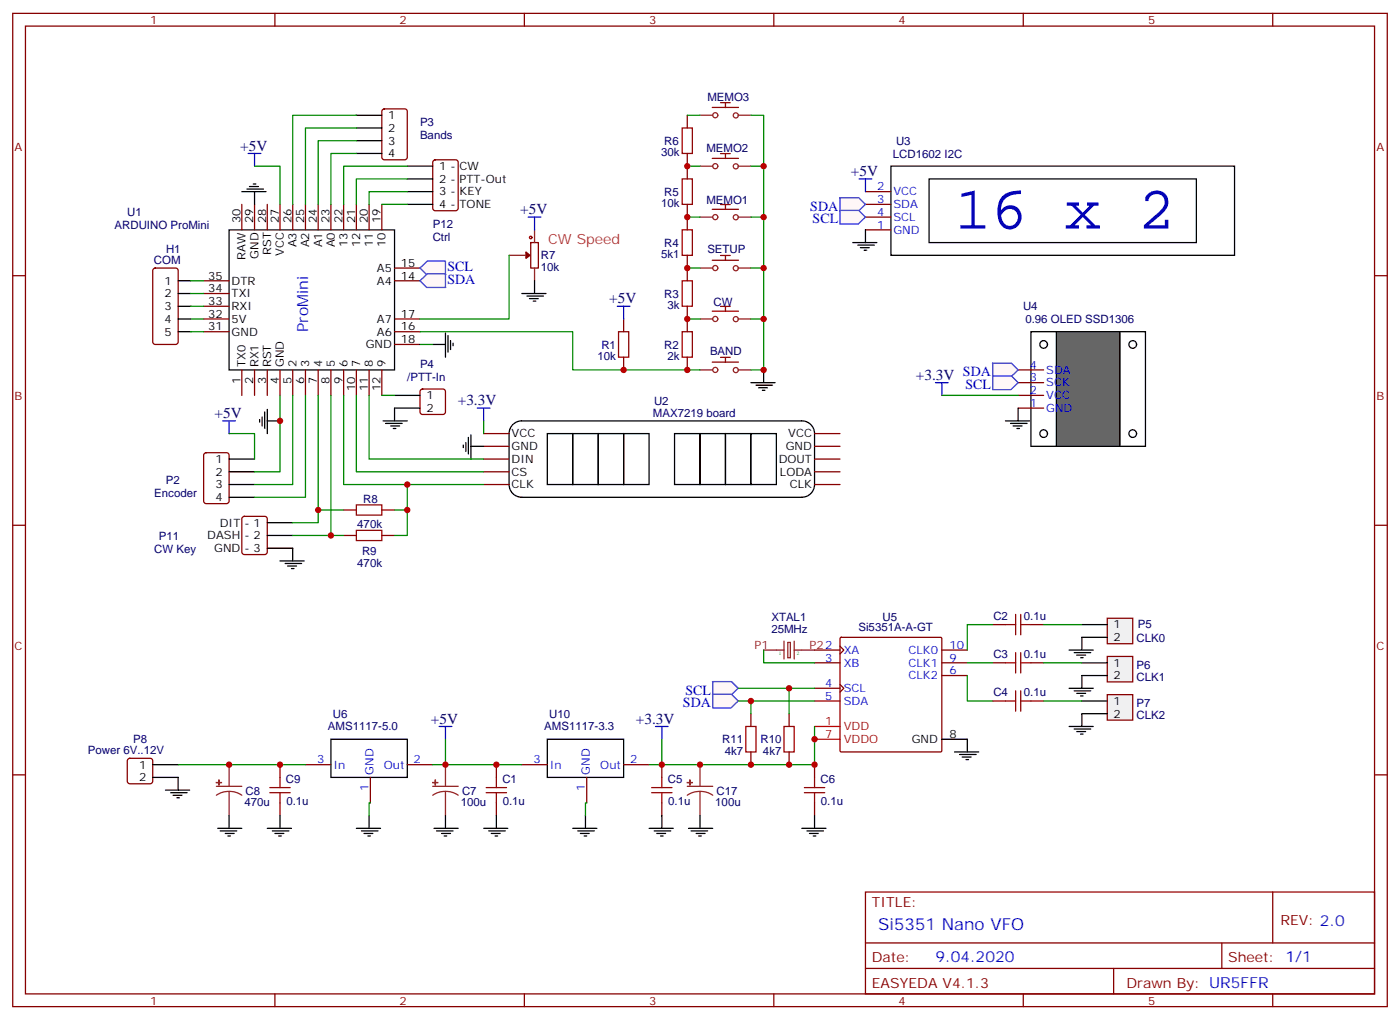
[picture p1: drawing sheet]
<svg xmlns="http://www.w3.org/2000/svg" width="388mm" height="283mm" viewBox="0 0 388 283" stroke-linecap="round" stroke-linejoin="round" font-family="sans-serif">
<g fill="none" stroke="#870000" stroke-width=".35">
<path d="M3.5 3.7h381v275.2h-381zM7.1 7.2h373.9v268.1h-373.9zM76.2 3.7v3.5M145.3 3.7v3.5M214.5 3.7v3.5M283.6 3.7v3.5M352.8 3.7v3.5M3.5 76.4h3.6M381 76.4h3.5M3.5 145.5h3.6M381 145.5h3.5M275.2 173h3.5"/>
<path d="M285.8 173h3.5M275.2 183.6h3.5M275.2 194.2h3.5M285.8 183.6h3.5M285.8 194.2h3.5M3.5 214.7h3.6M183.4 211.8v3.6M381 214.7h3.5M183.4 222.4v3.6M239.9 247.1h141.1v28.2h-141.1zM352.8 247.1v14.1M76.2 275.3v3.6"/>
<path d="M145.3 275.3v3.6M214.5 275.3v3.6M239.9 261.2h141.1M239.9 268.3h141.1M283.6 275.3v3.6M308.7 268.3v7M338.7 261.2v7.1M352.8 275.3v3.6"/>
</g>
<g fill="none" stroke="#a10000" stroke-width=".35">
<path d="M278.7 173h2.8M281.5 170.2v5.7M282.9 173h2.9M282.9 170.2v5.7M278.7 183.6h2.8M278.7 194.2h2.8M281.5 180.8v5.6M281.5 191.4v5.6M282.9 180.8v5.6M282.9 191.4v5.6M282.9 183.6h2.9M282.9 194.2h2.9"/>
<path d="M180.6 219.6h5.7M180.6 218.2h5.7M183.4 215.4v2.8M183.4 219.6v2.8"/>
</g>
<path d="M217.3 177.6v5M218.4 178h.7v4.2h-.7zM220.1 177.6v5M211.7 180.1h5.6M220.1 180.1h5.7" fill="none" stroke="#8c2424" stroke-width=".35"/>
<path d="M306.9 171.3h7.1v7h-7.1z" fill="#f0f0f0" stroke="#870000" stroke-width=".35"/>
<path d="M299.9 173h7M299.9 176.6h7" fill="none" stroke="#000" stroke-width=".35"/>
<path d="M306.9 181.9h7.1v7h-7.1z" fill="#f0f0f0" stroke="#870000" stroke-width=".35"/>
<path d="M299.9 183.6h7M299.9 187.1h7" fill="none" stroke="#000" stroke-width=".35"/>
<path d="M306.9 192.4h7.1v7.1h-7.1z" fill="#f0f0f0" stroke="#870000" stroke-width=".35"/>
<g fill="none" stroke="#000" stroke-width=".35">
<path d="M98.8 31.9h7M98.8 35.5h7M98.8 39h7M98.8 42.5h7M112.9 46h7M112.9 49.6h7M112.9 53.1h7M112.9 56.6h7M246.9 46h95.3v24.7h-95.3zM257.5 49.6h74.1v17.6h-74.1zM63.5 63.7h45.9v38.8h-45.9zM285.8 91.9h31.7v31.7h-31.7z"/>
<path d="M109.4 109.5h7M109.4 113.1h7M142.1 117.6a3.5 3.5 0 0 1 2.5-1h77.6a3.5 3.5 0 0 1 3.6 3.5v14.1a3.5 3.5 0 0 1-3.6 3.6h-77.6a3.5 3.5 0 0 1-3.5-3.6v-14.1a3.5 3.5 0 0 1 1-2.5zM63.5 127.2h7.1M63.5 130.7h7.1M63.5 134.2h7.1M63.5 137.8h7.1M151.7 120.1h7v14.1h-7zM158.7 120.1h7.1v14.1h-7.1zM165.8 120.1h7.1v14.1h-7.1zM172.9 120.1h7v14.1h-7zM187 120.1h7v14.1h-7z"/>
<path d="M194 120.1h7.1v14.1h-7.1zM201.1 120.1h7v14.1h-7zM208.1 120.1h7.1v14.1h-7.1zM74.1 151.9h7M74.1 144.8h7M74.1 148.3h7M299.9 194.2h7M299.9 197.7h7M261.1 204.8h7"/>
</g>
<g fill="none" stroke="#870000" stroke-width=".35">
<path d="M106.1 30.4l.4-.2h5.7l.6 .4 .1 13-.5 .6-5.9 .1-.6-.5-.1-12.9zM190.5 31.9v3.6M67 56.6v7.1M70.6 56.6v7.1M74.1 56.6v7.1M77.6 56.6v7.1M81.1 56.6v7.1M84.7 56.6v7.1M88.2 56.6v7.1M91.7 56.6v7.1M95.2 56.6v7.1M98.8 56.6v7.1"/>
<path d="M102.3 56.6v7.1M105.8 56.6v7.1M120.2 44.5l.4-.2h5.7l.6 .4 .1 13-.5 .6-5.9 .1-.6-.5-.1-12.9zM190.5 42.5v7.1M190.5 56.6v7.1M239.9 53.1h7M239.9 56.6h7M56.4 77.8h7.1M109.4 77.8h7M109.4 74.3h7M147.1 67.2h2.1v7.1l-2.1-.1zM190.5 70.7v7.1"/>
<path d="M239.9 63.7h7M239.9 60.1h7M56.4 91.9h7.1M56.4 88.4h7.1M56.4 81.3h7.1M56.4 84.8h7.1M109.4 95.4h7M109.4 91.9h7M109.4 88.4h7M172.9 88.4v3.5M172.9 99v3.5M190.5 84.8v7.1"/>
<path d="M190.5 99v3.5M67 102.5v7M70.6 102.5v7M74.1 102.5v7M77.6 102.5v7M81.1 102.5v7M84.7 102.5v7M88.2 102.5v7M91.7 102.5v7M95.2 102.5v7M98.8 102.5v7M102.3 102.5v7"/>
<path d="M105.8 102.5v7M116.7 108l.4-.2h5.7l.5 .2 .2 .5v5.6l-.3 .5-.4 .2h-5.7l-.5-.2-.2-.5v-5.6zM56.7 125.6l.4-.2h5.7l.6 .4 .1 13-.5 .7h-5.9l-.6-.4-.1-13zM134.1 120.1h7M134.1 123.6h7M134.1 127.2h7M134.1 130.7h7M134.1 134.2h7M225.8 120.1h7M225.8 123.6h7M225.8 127.2h7M225.8 130.7h7"/>
<path d="M225.8 134.2h7M67.3 143.3l.4-.2h5.7l.6 .4 .1 9.4-.5 .7h-5.9l-.6-.4-.1-9.4zM95.2 141.3h3.6M95.2 148.3h3.6M105.8 141.3h3.6M105.8 148.3h3.6M232.8 179l1.1 1.1-1.1 1.1M232.9 176.7l.3-.1h27.5l.3 .1 .1 31.3-.2 .3h-27.7l-.3-.2zM225.8 180.1h7M225.8 183.6h7M225.8 190.7h7M225.8 194.2h7"/>
<path d="M232.8 189.6l1.1 1.1-1.1 1M261.1 180.1h7M261.1 183.6h7M261.1 187.1h7M225.8 211.8v3.6M225.8 222.4v3.6"/>
</g>
<path d="M225.8 201.3h7M225.8 204.8h7" fill="none" stroke="#f00" stroke-width=".35"/>
<g fill="#8c2424" stroke="#8c2424" stroke-width=".35">
<path d="M190.5 216.8h1.4z"/>
<path d="M191.2 216.1v1.4z"/>
</g>
<g fill="none" stroke="#8c2424" stroke-width=".35">
<path d="M194 31.9h3.6M204.6 31.9h3.5M194 46h3.6M204.6 46h3.5M141.1 70.7h4.6M148.2 63.7v3.5M148.2 74.3v3.5M194 74.3h3.6M194 60.1h3.6M204.6 74.3h3.5M204.6 60.1h3.5M194 88.4h3.6"/>
<path d="M204.6 88.4h3.5M194 102.5h3.6M204.6 102.5h3.5M190.5 217.8h7.1M194 219.3l1.9 .2 1.7 .8M194 219.3l-1.8 .2-1.7 .8M194 211.8v6M194 219.3v6.7"/>
<circle cx="198.3" cy="31.9" r=".71"/>
<circle cx="204" cy="32" r=".71"/>
<circle cx="198.3" cy="46" r=".71"/>
<circle cx="204" cy="46.1" r=".71"/>
<circle cx="198.3" cy="60.1" r=".71"/>
<circle cx="198.3" cy="74.3" r=".71"/>
<circle cx="204" cy="74.3" r=".71"/>
<circle cx="204" cy="60.2" r=".71"/>
<circle cx="198.3" cy="88.4" r=".71"/>
<circle cx="204" cy="88.4" r=".71"/>
<circle cx="198.3" cy="102.5" r=".71"/>
<circle cx="204" cy="102.5" r=".71"/>
</g>
<g fill="none" stroke="#a10000" stroke-width=".35">
<path d="M189.1 35.5h2.8v7h-2.8zM189.1 49.6h2.8v7h-2.8zM189.1 77.8h2.8v7h-2.8zM189.1 63.7h2.8v7h-2.8zM171.4 91.9h2.9v7.1h-2.9zM189.1 91.9h2.8v7.1h-2.8zM98.8 139.9h7v2.8h-7zM98.8 146.9h7v2.9h-7zM223 219.6h5.6M223 218.2h5.6M225.8 215.4v2.8M225.8 219.6v2.8"/>
<circle cx="147.1" cy="65.8" r=".35"/>
</g>
<path d="M145.8 69.8l1.1 1-1.1 .8z" fill="#870000" stroke="#870000" stroke-width=".35"/>
<g fill="none" stroke="#900" stroke-width=".35">
<path d="M197.4 29.8h7.3M199.7 28.4h2.7M201.1 28.5v1.3M197.4 43.9h7.3M197.4 58h7.3M199.7 42.6h2.7M199.7 56.7h2.7M201.1 42.6v1.3M201.1 56.7v1.3M197.4 72.1h7.3M199.7 70.8h2.7M201.1 70.8v1.3"/>
<path d="M197.4 86.2h7.3M199.7 99h2.7M199.7 84.9h2.7M201.1 84.9v1.4M201.1 99v1.4M197.4 100.3h7.3"/>
</g>
<path d="M292.8 91.9h17.6v31.7h-17.6z" fill="#666" stroke="#000" stroke-width=".35"/>
<g fill="none" stroke="#000" stroke-width=".35">
<path d="M67 53.1h6.7M68.4 52.4h4.6M69.1 51.7h2.5M70.2 51h.7M70.6 53.1v3.5M49.4 77.8h3.5M49.4 81.3h3.5M49.4 84.8h3.5M49.4 88.4h3.5M49.4 91.9h3.5M119.9 95.4h3.6M123.5 92.3v6.7"/>
<path d="M124.2 93v4.5M124.9 94.4v2.4M125.6 95.1v.7M72 116.2v.7M72.7 115.5v2.5M73.4 114.1v4.6M74.1 116.6h3.5M74.1 113.4v6.7M106.2 116.6h6.7M106.9 117.3h4.6M108.3 118h2.5M109 118.7h.7"/>
<path d="M109.4 113.1v3.5M299.9 176.6v3.5M296.3 180.1h6.7M296.3 190.7h6.7M297.7 180.8h4.6M297.7 191.4h4.6M298.4 181.5h2.5M298.4 192.1h2.5M299.5 182.2h.7M299.5 192.8h.7M299.9 187.1v3.6M299.9 197.7v3.6"/>
<path d="M42.3 211.8h7.1M42.3 215.4h7.1M91.7 204.8h21.2v10.6h-21.2zM151.7 204.8h21.2v10.6h-21.2zM264.6 208.3h6.7M266 209h4.6M266.7 209.7h2.5M267.8 210.4h.7M268.1 204.8v3.5M296.3 201.3h6.7M297.7 202h4.6M298.4 202.7h2.5"/>
<path d="M299.5 203.4h.7M179.9 229.5h6.7M181.3 230.2h4.6M182 230.9h2.5M183.1 231.6h.7M183.4 226v3.5M190.9 229.5h6.7M191.6 230.2h4.5M193 230.9h2.4M193.7 231.6h.7M194 226v3.5M222.2 229.5h6.8"/>
<path d="M223.7 230.2h4.5M224.4 230.9h2.4M225.4 231.6h.7M225.8 226v3.5"/>
<circle cx="289.3" cy="95.4" r="1.06"/>
<circle cx="314" cy="95.4" r="1.06"/>
<circle cx="289.3" cy="120.1" r="1.06"/>
<circle cx="314" cy="120.1" r="1.06"/>
</g>
<g fill="none" stroke="#870000" stroke-width=".35">
<path d="M42.6 74.5l.4-.2h5.7l.6 .4 .1 20-.5 .7h-5.9l-.6-.4-.1-20zM282.2 113.1h7.1M282.2 109.5h7.1M282.2 106h7.1M282.2 102.5h7.1M208.1 197.7v3.6M218.7 197.7v3.6M35.5 210.3l.5-.2h5.6l.5 .2 .2 .5v5.6l-.2 .5-.5 .2h-5.6l-.5-.2-.2-.5v-5.6zM77.6 211.8v3.6M84.7 211.8h7M102.7 215.4v7M112.9 211.8h7"/>
<path d="M137.6 211.8v3.6M144.6 211.8h7.1M162.6 215.4v7M172.9 211.8h7M208.1 208.3v3.5M218.7 208.3v3.5M77.6 222.4v3.6M137.6 222.4v3.6"/>
</g>
<g fill="#8c2424" stroke="#8c2424" stroke-width=".35">
<path d="M119.9 216.8h1.5z"/>
<path d="M120.6 216.1l.1 1.4z"/>
<path d="M60 216.8h1.4z"/>
<path d="M60.7 216.1v1.4z"/>
</g>
<path d="M60 217.8h7M63.5 219.3l1.9 .2 1.6 .8M63.5 219.3l-1.9 .2-1.6 .8M63.5 211.8v6M63.5 219.3v6.7M119.9 217.8h7.1M123.5 219.3l1.8 .2 1.7 .8M123.5 219.3l-1.9 .2-1.7 .8M123.5 211.8v6M123.5 219.3v6.7" fill="none" stroke="#8c2424" stroke-width=".35"/>
<path d="M74.8 219.6h5.6M74.8 218.2h5.6M77.6 215.4v2.8M77.6 219.6v2.8M134.8 219.6h5.6M134.8 218.2h5.6M137.6 215.4v2.8M137.6 219.6v2.8M206.7 201.3h2.8v7h-2.8zM217.3 201.3h2.8v7h-2.8z" fill="none" stroke="#a10000" stroke-width=".35"/>
<path d="M68.8 42.5h3.5M70.6 42.5v3.5M61.7 116.6h3.6M63.5 116.6v3.5" fill="none" stroke="#00f" stroke-width=".35"/>
<g fill="#fff7f7" stroke="#420aff" stroke-width=".35">
<path d="M197.5 188.8h5.3l1.8 1.9-2 1.9h-5z"/>
<path d="M197.5 192.4h5.3l1.8 1.8-2 1.9h-5z"/>
<path d="M116.4 74.3l2-2h5.1l.1 3.8h-5.3z"/>
<path d="M116.4 77.8l2-2h5.1l.1 3.8h-5.3z"/>
</g>
<path d="M146.4 60.1h3.5M148.2 60.1v3.6M171.1 84.8h3.5M172.9 84.8v3.6M132.3 113.1h3.5M134.1 113.1v3.5" fill="none" stroke="#00f" stroke-width=".35"/>
<g fill="none" stroke="#000" stroke-width=".35">
<path d="M148.2 77.8v3.5M144.6 81.3h6.7M146 82h4.6M146.8 82.7h2.4M147.8 83.4h.7M208.1 106h6.7M209.5 106.7h4.6M210.3 107.4h2.4M211.3 108.1h.7M211.7 102.5v3.5M128.4 123.3v.7M129.1 122.6v2.5"/>
<path d="M129.8 121.2v4.6M130.5 123.6h3.6M130.5 120.5v6.7M77.6 155.4h6.7M79 156.1h4.6M79.7 156.8h2.5M80.8 157.5h.7M81.1 151.9v3.5"/>
</g>
<g fill="#fff7f7" stroke="#420aff" stroke-width=".35">
<path d="M232.7 54.8h5.3l1.9 1.8-2 2h-5.1z"/>
<path d="M232.7 58.3h5.3l1.9 1.8-2 2h-5.1z"/>
</g>
<path d="M236.4 67.2h6.7M237.8 67.9h4.6M238.5 68.6h2.4M239.5 69.3h.7M239.9 63.7v3.5" fill="none" stroke="#000" stroke-width=".35"/>
<g fill="#fff7f7" stroke="#420aff" stroke-width=".35">
<path d="M275.1 100.6h5.3l1.8 1.9-2 1.9h-5z"/>
<path d="M275.1 104.2h5.3l1.8 1.8-2 2h-5z"/>
</g>
<g fill="none" stroke="#000" stroke-width=".35">
<path d="M278.7 116.6h6.7M280.1 117.3h4.6M280.8 118h2.5M281.9 118.7h.7M282.2 113.1v3.5M45.9 218.9h6.7M47.3 219.6h4.6M49.4 215.4v3.5M48 220.3h2.4M49 221h.7M60.3 229.5h6.7M61 230.2h4.6"/>
<path d="M62.4 230.9h2.5M63.1 231.6h.8M63.5 226v3.5M74.1 229.5h6.7M75.5 230.2h4.6M76.2 230.9h2.5M77.3 231.6h.7M77.6 226v3.5M98.8 229.5h6.7M100.2 230.2h4.6M100.9 230.9h2.5M102 231.6h.7"/>
<path d="M102.3 226v3.5M120.3 229.5h6.7M121 230.2h4.6M122.4 230.9h2.5M123.1 231.6h.7M123.5 226v3.5M134.1 229.5h6.7M135.5 230.2h4.6M136.2 230.9h2.4M137.2 231.6h.7M137.6 226v3.5M158.7 229.5h6.8"/>
<path d="M160.2 230.2h4.5M160.9 230.9h2.4M161.9 231.6h.7M162.3 226v3.5"/>
</g>
<path d="M238.1 49.6h3.6M239.9 49.6v3.5M259.3 106h3.5M261.1 106v3.5M121.7 201.3h3.5M123.5 201.3v3.5M181.7 201.3h3.5M183.4 201.3v3.5" fill="none" stroke="#00f" stroke-width=".35"/>
<g fill="none" stroke="#008700" stroke-width=".35">
<path d="M98.8 39h-10.6v17.6M98.8 31.9h-17.7v24.7M98.8 35.5h-14.1v21.1M190.5 31.9h3.5M208.1 31.9h3.6v70.6h-3.6M70.6 46h7v10.6M98.8 42.5h-7.1v14.1M105.8 56.6h7.1M112.9 53.1h-10.6v3.5M112.9 49.6h-14.1v7M112.9 46h-17.7v10.6M190.5 46h3.5"/>
<path d="M208.1 46h3.6M52.9 77.8h3.5M141.1 70.7v17.7h-24.7M190.5 74.3h3.5M190.5 60.1h3.5M208.1 74.3h3.6M208.1 60.1h3.6M52.9 91.9h3.5M52.9 84.8h3.5M52.9 81.3h3.5M52.9 88.4h3.5M116.4 91.9h42.3v10.6h35.3"/>
<path d="M116.4 95.4h3.5M190.5 88.4h3.5M208.1 88.4h3.6M77.6 109.5v21.2h-7M81.1 109.5v24.7h-10.5M84.7 109.5v28.3h-14.1M88.2 109.5v35.3h-7.1M91.7 109.5v38.8h-10.6M95.2 109.5v24.7h38.9M98.8 109.5v21.2h35.3M102.3 109.5v17.7h31.8M105.8 109.5h3.6"/>
<path d="M134.1 116.6v3.5M261.1 109.5h21.1M63.5 120.1h7.1v7.1M112.9 134.2v14.1h-3.5M88.2 141.3h7M91.7 148.3h3.5M109.4 141.3h3.5M275.2 173h-7.1v7.1M289.3 173h10.6M204.6 194.2h21.2M204.6 190.7h21.2M208.1 194.2v3.5"/>
<path d="M211.7 180.1v3.5h14.1M218.7 190.7v7M268.1 187.1v7.1h7.1M268.1 183.6h7.1M289.3 183.6h10.6M289.3 194.2h10.6M49.4 211.8h35.3M119.9 211.8h24.7M123.5 204.8v7M183.4 204.8v7M225.8 201.3v10.5h-45.9M102.7 222.4h-.4v3.6"/>
<path d="M162.6 222.4h-.3v3.6"/>
</g>
<g fill="#c00">
<circle cx="211.7" cy="60.1" r=".88"/>
<circle cx="211.7" cy="88.4" r=".88"/>
<circle cx="211.7" cy="102.5" r=".88"/>
<circle cx="172.9" cy="102.5" r=".88"/>
<circle cx="112.9" cy="141.3" r=".88"/>
<circle cx="88.2" cy="141.3" r=".88"/>
<circle cx="225.8" cy="204.8" r=".88"/>
<circle cx="183.4" cy="211.8" r=".88"/>
<circle cx="77.6" cy="116.6" r=".88"/>
<circle cx="91.7" cy="148.3" r=".88"/>
<circle cx="112.9" cy="134.2" r=".88"/>
<circle cx="190.5" cy="60.1" r=".88"/>
<circle cx="190.5" cy="88.4" r=".88"/>
<circle cx="190.5" cy="74.3" r=".88"/>
<circle cx="190.5" cy="46" r=".88"/>
<circle cx="190.5" cy="102.5" r=".88"/>
<circle cx="211.7" cy="74.3" r=".88"/>
<circle cx="211.7" cy="46" r=".88"/>
<circle cx="123.5" cy="211.8" r=".88"/>
<circle cx="137.6" cy="211.8" r=".88"/>
<circle cx="63.5" cy="211.8" r=".88"/>
<circle cx="77.6" cy="211.8" r=".88"/>
<circle cx="225.8" cy="211.8" r=".88"/>
<circle cx="218.7" cy="211.8" r=".88"/>
<circle cx="208.1" cy="211.8" r=".88"/>
<circle cx="194" cy="211.8" r=".88"/>
<circle cx="208.1" cy="194.2" r=".88"/>
<circle cx="218.7" cy="190.7" r=".88"/>
</g>
<text font-size="16.9" fill="#00f" x="264.6" y="63.3">16 x 2</text>
<text font-size="4.6" fill="#00f" x="243.4" y="257.7">Si5351 Nano VFO</text>
<g font-size="4.2" fill="#000080">
<text x="66.5" y="41.7">+5V</text>
<text x="235.9" y="48.8">+5V</text>
<text x="144.2" y="59.4">+5V</text>
<text x="168.9" y="84.1">+5V</text>
<text x="253.9" y="105.2">+3.3V</text>
<text x="126.9" y="112.3">+3.3V</text>
<text x="59.5" y="115.8">+5V</text>
<text x="119.5" y="200.5">+5V</text>
<text x="176.3" y="200.5">+3.3V</text>
</g>
<g font-size="4.2" fill="#00f">
<text x="85.4" y="91.9" transform="rotate(-90 85.4 91.9)">ProMini</text>
<text x="259.3" y="266.5">9.04.2020</text>
</g>
<g font-size="3.9" fill="#00f">
<text x="224.6" y="58.4">SDA</text>
<text x="225.2" y="61.9">SCL</text>
<text x="124" y="75">SCL</text>
<text x="124" y="78.5">SDA</text>
<text x="266.9" y="104.2">SDA</text>
<text x="267.6" y="107.8">SCL</text>
<text x="189.3" y="196">SDA</text>
<text x="190" y="192.4">SCL</text>
</g>
<text font-size="3.9" fill="#c33" x="151.9" y="67.7">CW Speed</text>
<g font-size="3.9" fill="#800">
<text x="241.7" y="251.4">TITLE:</text>
<text x="354.9" y="256.3">REV: 2.0</text>
<text x="241.7" y="266.5">Date:</text>
<text x="340.4" y="266.5">Sheet: 1/1</text>
<text x="241.7" y="273.6">EASYEDA V4.1.3</text>
<text x="312.2" y="273.6">Drawn By: UR5FFR</text>
</g>
<g font-size="3.2" fill="#800">
<text x="41.6" y="6.7">1</text>
<text x="110.8" y="6.7">2</text>
<text x="179.9" y="6.7">3</text>
<text x="249.1" y="6.7">4</text>
<text x="318.2" y="6.7">5</text>
<text x="4.1" y="41.8">A</text>
<text x="381.5" y="41.8">A</text>
<text x="4.1" y="110.9">B</text>
<text x="381.5" y="110.9">B</text>
<text x="4.1" y="180.1">C</text>
<text x="381.5" y="180.1">C</text>
<text x="41.6" y="278.3">1</text>
<text x="110.8" y="278.3">2</text>
<text x="179.9" y="278.3">3</text>
<text x="249.1" y="278.3">4</text>
<text x="318.2" y="278.3">5</text>
</g>
<g font-size="3.2" fill="#000080">
<text x="196.1" y="27.9">MEMO3</text>
<text x="116.4" y="34.9">P3</text>
<text x="116.4" y="38.5">Bands</text>
<text x="184.1" y="40.1">R6</text>
<text x="248.4" y="40.1">U3</text>
<text x="183.3" y="43.3">30k</text>
<text x="195.8" y="42">MEMO2</text>
<text x="247.5" y="43.7">LCD1602 I2C</text>
<text x="35.3" y="60">U1</text>
<text x="183.3" y="57.5">10k</text>
<text x="184.1" y="54.2">R5</text>
<text x="195.8" y="56.5">MEMO1</text>
<text x="31.7" y="63.5">ARDUINO ProMini</text>
<text x="119.9" y="63.1">P12</text>
<text x="46" y="70">H1</text>
<text x="119.9" y="66.7">Ctrl</text>
<text x="149.9" y="71.9">R7</text>
<text x="183.3" y="71.6">5k1</text>
<text x="184.1" y="68.3">R4</text>
<text x="196.1" y="70.2">SETUP</text>
<text x="42.7" y="73.2">COM</text>
<text x="149.9" y="75.1">10k</text>
<text x="184.1" y="82.4">R3</text>
<text x="185" y="85.7">3k</text>
<text x="197.8" y="84.7">CW</text>
<text x="283.6" y="86">U4</text>
<text x="284.2" y="89.5">0.96 OLED SSD1306</text>
<text x="116.4" y="102">P4</text>
<text x="165.6" y="99.7">10k</text>
<text x="166.7" y="96.6">R1</text>
<text x="184.1" y="96.6">R2</text>
<text x="185" y="99.8">2k</text>
<text x="196.8" y="98.4">BAND</text>
<text x="112.9" y="105.5">/PTT-In</text>
<text x="181.3" y="112.1">U2</text>
<text x="181" y="115.5">MAX7219 board</text>
<text x="42.8" y="137.6">Encoder</text>
<text x="46" y="134.1">P2</text>
<text x="100.7" y="139.3">R8</text>
<text x="44.1" y="149.6">P11</text>
<text x="99" y="146.4">470k</text>
<text x="42.8" y="153.1">CW Key</text>
<text x="100.4" y="153.6">R9</text>
<text x="99" y="157">470k</text>
<text x="213.8" y="172.2">XTAL1</text>
<text x="244.7" y="172">U5</text>
<text x="275.3" y="171.6">C2</text>
<text x="283.8" y="171.6">0.1u</text>
<text x="213.8" y="175.3">25MHz</text>
<text x="237.9" y="174.8">Si5351A-A-GT</text>
<text x="315" y="178">CLK0</text>
<text x="315.4" y="174.1">P5</text>
<text x="275.3" y="182.2">C3</text>
<text x="283.8" y="182.2">0.1u</text>
<text x="315" y="185.4">P6</text>
<text x="315" y="188.6">CLK1</text>
<text x="275.3" y="192.8">C4</text>
<text x="283.8" y="192.8">0.1u</text>
<text x="315" y="196">P7</text>
<text x="90.9" y="202.3">AMS1117-5.0</text>
<text x="92.2" y="198.8">U6</text>
<text x="150.9" y="202.3">AMS1117-3.3</text>
<text x="152.2" y="198.8">U10</text>
<text x="315" y="199.1">CLK2</text>
<text x="24.3" y="209">Power 6V..12V</text>
<text x="36.9" y="205.9">P8</text>
<text x="200.2" y="205.9">R11</text>
<text x="200.9" y="209.1">4k7</text>
<text x="210.8" y="205.9">R10</text>
<text x="211.5" y="209.1">4k7</text>
<text x="68.1" y="220.1">C8</text>
<text x="79.3" y="216.9">C9</text>
<text x="128.1" y="220.1">C7</text>
<text x="139.2" y="216.9">C1</text>
<text x="185.1" y="216.9">C5</text>
<text x="198.6" y="220.1">C17</text>
<text x="227.4" y="216.9">C6</text>
<text x="67.7" y="223.3">470u</text>
<text x="79.4" y="222.9">0.1u</text>
<text x="127.7" y="223.3">100u</text>
<text x="139.3" y="222.9">0.1u</text>
<text x="185.2" y="222.9">0.1u</text>
<text x="198.3" y="223.3">100u</text>
<text x="227.5" y="222.9">0.1u</text>
</g>
<g font-size="3.2">
<text x="107.6" y="33">1</text>
<text x="107.6" y="36.5">2</text>
<text x="107.6" y="40">3</text>
<text x="107.6" y="43.6">4</text>
<text x="121.7" y="47.1">1 - CW</text>
<text x="121.7" y="50.6">2 - PTT-Out</text>
<text x="121.7" y="54.2">3 - KEY</text>
<text x="121.7" y="57.7">4 - TONE</text>
<text x="66.7" y="61.9" transform="rotate(-90 66.7 61.9)">30</text>
<text x="70.2" y="61.9" transform="rotate(-90 70.2 61.9)">29</text>
<text x="73.7" y="61.9" transform="rotate(-90 73.7 61.9)">28</text>
<text x="77.3" y="61.9" transform="rotate(-90 77.3 61.9)">27</text>
<text x="80.8" y="61.9" transform="rotate(-90 80.8 61.9)">26</text>
<text x="84.3" y="61.9" transform="rotate(-90 84.3 61.9)">25</text>
<text x="87.8" y="61.9" transform="rotate(-90 87.8 61.9)">24</text>
<text x="91.4" y="61.9" transform="rotate(-90 91.4 61.9)">23</text>
<text x="94.9" y="61.9" transform="rotate(-90 94.9 61.9)">22</text>
<text x="98.4" y="61.9" transform="rotate(-90 98.4 61.9)">21</text>
<text x="102" y="61.9" transform="rotate(-90 102 61.9)">20</text>
<text x="105.5" y="61.9" transform="rotate(-90 105.5 61.9)">19</text>
<text x="68.1" y="71.9" transform="rotate(-90 68.1 71.9)">RAW</text>
<text x="71.6" y="71.7" transform="rotate(-90 71.6 71.7)">GND</text>
<text x="75.1" y="70.7" transform="rotate(-90 75.1 70.7)">RST</text>
<text x="78.7" y="71" transform="rotate(-90 78.7 71)">VCC</text>
<text x="82.2" y="68.6" transform="rotate(-90 82.2 68.6)">A3</text>
<text x="85.7" y="68.6" transform="rotate(-90 85.7 68.6)">A2</text>
<text x="89.3" y="68.6" transform="rotate(-90 89.3 68.6)">A1</text>
<text x="92.8" y="68.6" transform="rotate(-90 92.8 68.6)">A0</text>
<text x="96.3" y="68.4" transform="rotate(-90 96.3 68.4)">13</text>
<text x="99.8" y="68.4" transform="rotate(-90 99.8 68.4)">12</text>
<text x="103.4" y="68.4" transform="rotate(-90 103.4 68.4)">11</text>
<text x="106.9" y="68.4" transform="rotate(-90 106.9 68.4)">10</text>
<text x="57.7" y="77.4">35</text>
<text x="104.5" y="75.3">A5</text>
<text x="111.1" y="77.4">14</text>
<text x="111.1" y="73.9">15</text>
<text x="45.6" y="78.8">1</text>
<text x="45.6" y="82.4">2</text>
<text x="57.7" y="81">34</text>
<text x="64.2" y="82.4">TXI</text>
<text x="64.2" y="78.8">DTR</text>
<text x="104.5" y="78.8">A4</text>
<text x="45.6" y="85.9">3</text>
<text x="45.6" y="89.4">4</text>
<text x="57.7" y="84.5">33</text>
<text x="57.7" y="88">32</text>
<text x="64.2" y="85.9">RXI</text>
<text x="64.2" y="89.4">5V</text>
<text x="104.5" y="89.4">A7</text>
<text x="111.1" y="88">17</text>
<text x="45.6" y="93">5</text>
<text x="57.7" y="91.5">31</text>
<text x="64.2" y="93">GND</text>
<text x="104.5" y="93">A6</text>
<text x="111.1" y="95.1">18</text>
<text x="111.1" y="91.5">16</text>
<text x="68.1" y="101.8" transform="rotate(-90 68.1 101.8)">TX0</text>
<text x="71.6" y="101.8" transform="rotate(-90 71.6 101.8)">RX1</text>
<text x="75.1" y="101.8" transform="rotate(-90 75.1 101.8)">RST</text>
<text x="78.7" y="101.8" transform="rotate(-90 78.7 101.8)">GND</text>
<text x="82.2" y="101.8" transform="rotate(-90 82.2 101.8)">2</text>
<text x="85.7" y="101.8" transform="rotate(-90 85.7 101.8)">3</text>
<text x="89.3" y="101.8" transform="rotate(-90 89.3 101.8)">4</text>
<text x="92.8" y="101.8" transform="rotate(-90 92.8 101.8)">5</text>
<text x="96.3" y="101.8" transform="rotate(-90 96.3 101.8)">6</text>
<text x="99.8" y="101.8" transform="rotate(-90 99.8 101.8)">7</text>
<text x="101.4" y="96.5">GND</text>
<text x="103.4" y="101.8" transform="rotate(-90 103.4 101.8)">8</text>
<text x="106.9" y="101.8" transform="rotate(-90 106.9 101.8)">9</text>
<text x="66.7" y="106.3" transform="rotate(-90 66.7 106.3)">1</text>
<text x="70.2" y="106.3" transform="rotate(-90 70.2 106.3)">2</text>
<text x="73.7" y="106.3" transform="rotate(-90 73.7 106.3)">3</text>
<text x="77.3" y="106.3" transform="rotate(-90 77.3 106.3)">4</text>
<text x="80.8" y="106.3" transform="rotate(-90 80.8 106.3)">5</text>
<text x="84.3" y="106.3" transform="rotate(-90 84.3 106.3)">6</text>
<text x="87.8" y="106.3" transform="rotate(-90 87.8 106.3)">7</text>
<text x="91.4" y="106.3" transform="rotate(-90 91.4 106.3)">8</text>
<text x="94.9" y="106.3" transform="rotate(-90 94.9 106.3)">9</text>
<text x="98.4" y="108.3" transform="rotate(-90 98.4 108.3)">10</text>
<text x="102" y="108.3" transform="rotate(-90 102 108.3)">11</text>
<text x="105.5" y="108.3" transform="rotate(-90 105.5 108.3)">12</text>
<text x="118.2" y="110.6">1</text>
<text x="118.2" y="114.1">2</text>
<text x="141.8" y="124.7">GND</text>
<text x="141.8" y="121.2">VCC</text>
<text x="217.8" y="124.7">GND</text>
<text x="218.5" y="121.2">VCC</text>
<text x="59.7" y="128.2">1</text>
<text x="59.7" y="131.8">2</text>
<text x="141.8" y="131.8">CS</text>
<text x="141.8" y="128.2">DIN</text>
<text x="215.9" y="128.2">DOUT</text>
<text x="216.2" y="131.8">LODA</text>
<text x="59.7" y="135.3">3</text>
<text x="141.8" y="135.3">CLK</text>
<text x="218.9" y="135.3">CLK</text>
<text x="59.7" y="138.8">4</text>
<text x="57.5" y="149.4">DASH - 2</text>
<text x="60.9" y="145.9">DIT - 1</text>
<text x="59.4" y="152.9">GND - 3</text>
<text x="308.7" y="174.1">1</text>
<text x="308.7" y="177.6">2</text>
<text x="308.7" y="184.7">1</text>
<text x="308.7" y="188.2">2</text>
<text x="308.7" y="195.3">1</text>
<text x="308.7" y="198.8">2</text>
<text x="252.7" y="205.8">GND</text>
<text x="263.2" y="204.4">8</text>
<text x="38.6" y="212.9">1</text>
<text x="38.6" y="216.4">2</text>
</g>
<g font-size="3.2" fill="#00f">
<text x="243.2" y="52.7">2</text>
<text x="243.2" y="56.3">3</text>
<text x="243.2" y="59.8">4</text>
<text x="247.6" y="54.2">VCC</text>
<text x="247.6" y="57.7">SDA</text>
<text x="243.2" y="63.3">1</text>
<text x="247.6" y="64.7">GND</text>
<text x="247.6" y="61.2">SCL</text>
<text x="285.5" y="105.7">3</text>
<text x="285.5" y="102.1">4</text>
<text x="290" y="107.1">SCK</text>
<text x="290" y="103.5">SDA</text>
<text x="285.5" y="112.7">1</text>
<text x="285.5" y="109.2">2</text>
<text x="290" y="110.6">VCC</text>
<text x="290" y="114.1">GND</text>
<text x="263.2" y="179.7">10</text>
<text x="228.7" y="183.3">3</text>
<text x="233.9" y="181.2">XA</text>
<text x="233.9" y="184.7">XB</text>
<text x="251.8" y="184.7">CLK1</text>
<text x="251.8" y="181.2">CLK0</text>
<text x="263.2" y="183.3">9</text>
<text x="228.7" y="190.3">4</text>
<text x="233.9" y="191.7">SCL</text>
<text x="251.8" y="188.2">CLK2</text>
<text x="263.2" y="186.8">6</text>
<text x="228.7" y="193.9">5</text>
<text x="233.9" y="195.3">SDA</text>
<text x="87.9" y="211.5">3</text>
<text x="92.4" y="212.9">In</text>
<text x="103.5" y="214.7" transform="rotate(-90 103.5 214.7)">GND</text>
<text x="106.4" y="212.9">Out</text>
<text x="114.7" y="211.5">2</text>
<text x="147.9" y="211.5">3</text>
<text x="152.4" y="212.9">In</text>
<text x="163.5" y="214.7" transform="rotate(-90 163.5 214.7)">GND</text>
<text x="166.4" y="212.9">Out</text>
<text x="174.6" y="211.5">2</text>
<text x="102.1" y="219.2" transform="rotate(-90 102.1 219.2)">1</text>
<text x="162.1" y="219.2" transform="rotate(-90 162.1 219.2)">1</text>
</g>
<g font-size="3.2" fill="#8d2323">
<text x="209.1" y="179.7">P1</text>
<text x="224.4" y="179.7">P22</text>
</g>
<g font-size="3.2" fill="#f00">
<text x="228.7" y="200.9">1</text>
<text x="233.9" y="202.3">VDD</text>
<text x="228.7" y="204.4">7</text>
<text x="233.9" y="205.8">VDDO</text>
</g>
<g font-size="1.4" fill="#238d23">
<text x="215.9" y="181.5">1</text>
<text x="220.8" y="181.5">2</text>
</g>
</svg>
